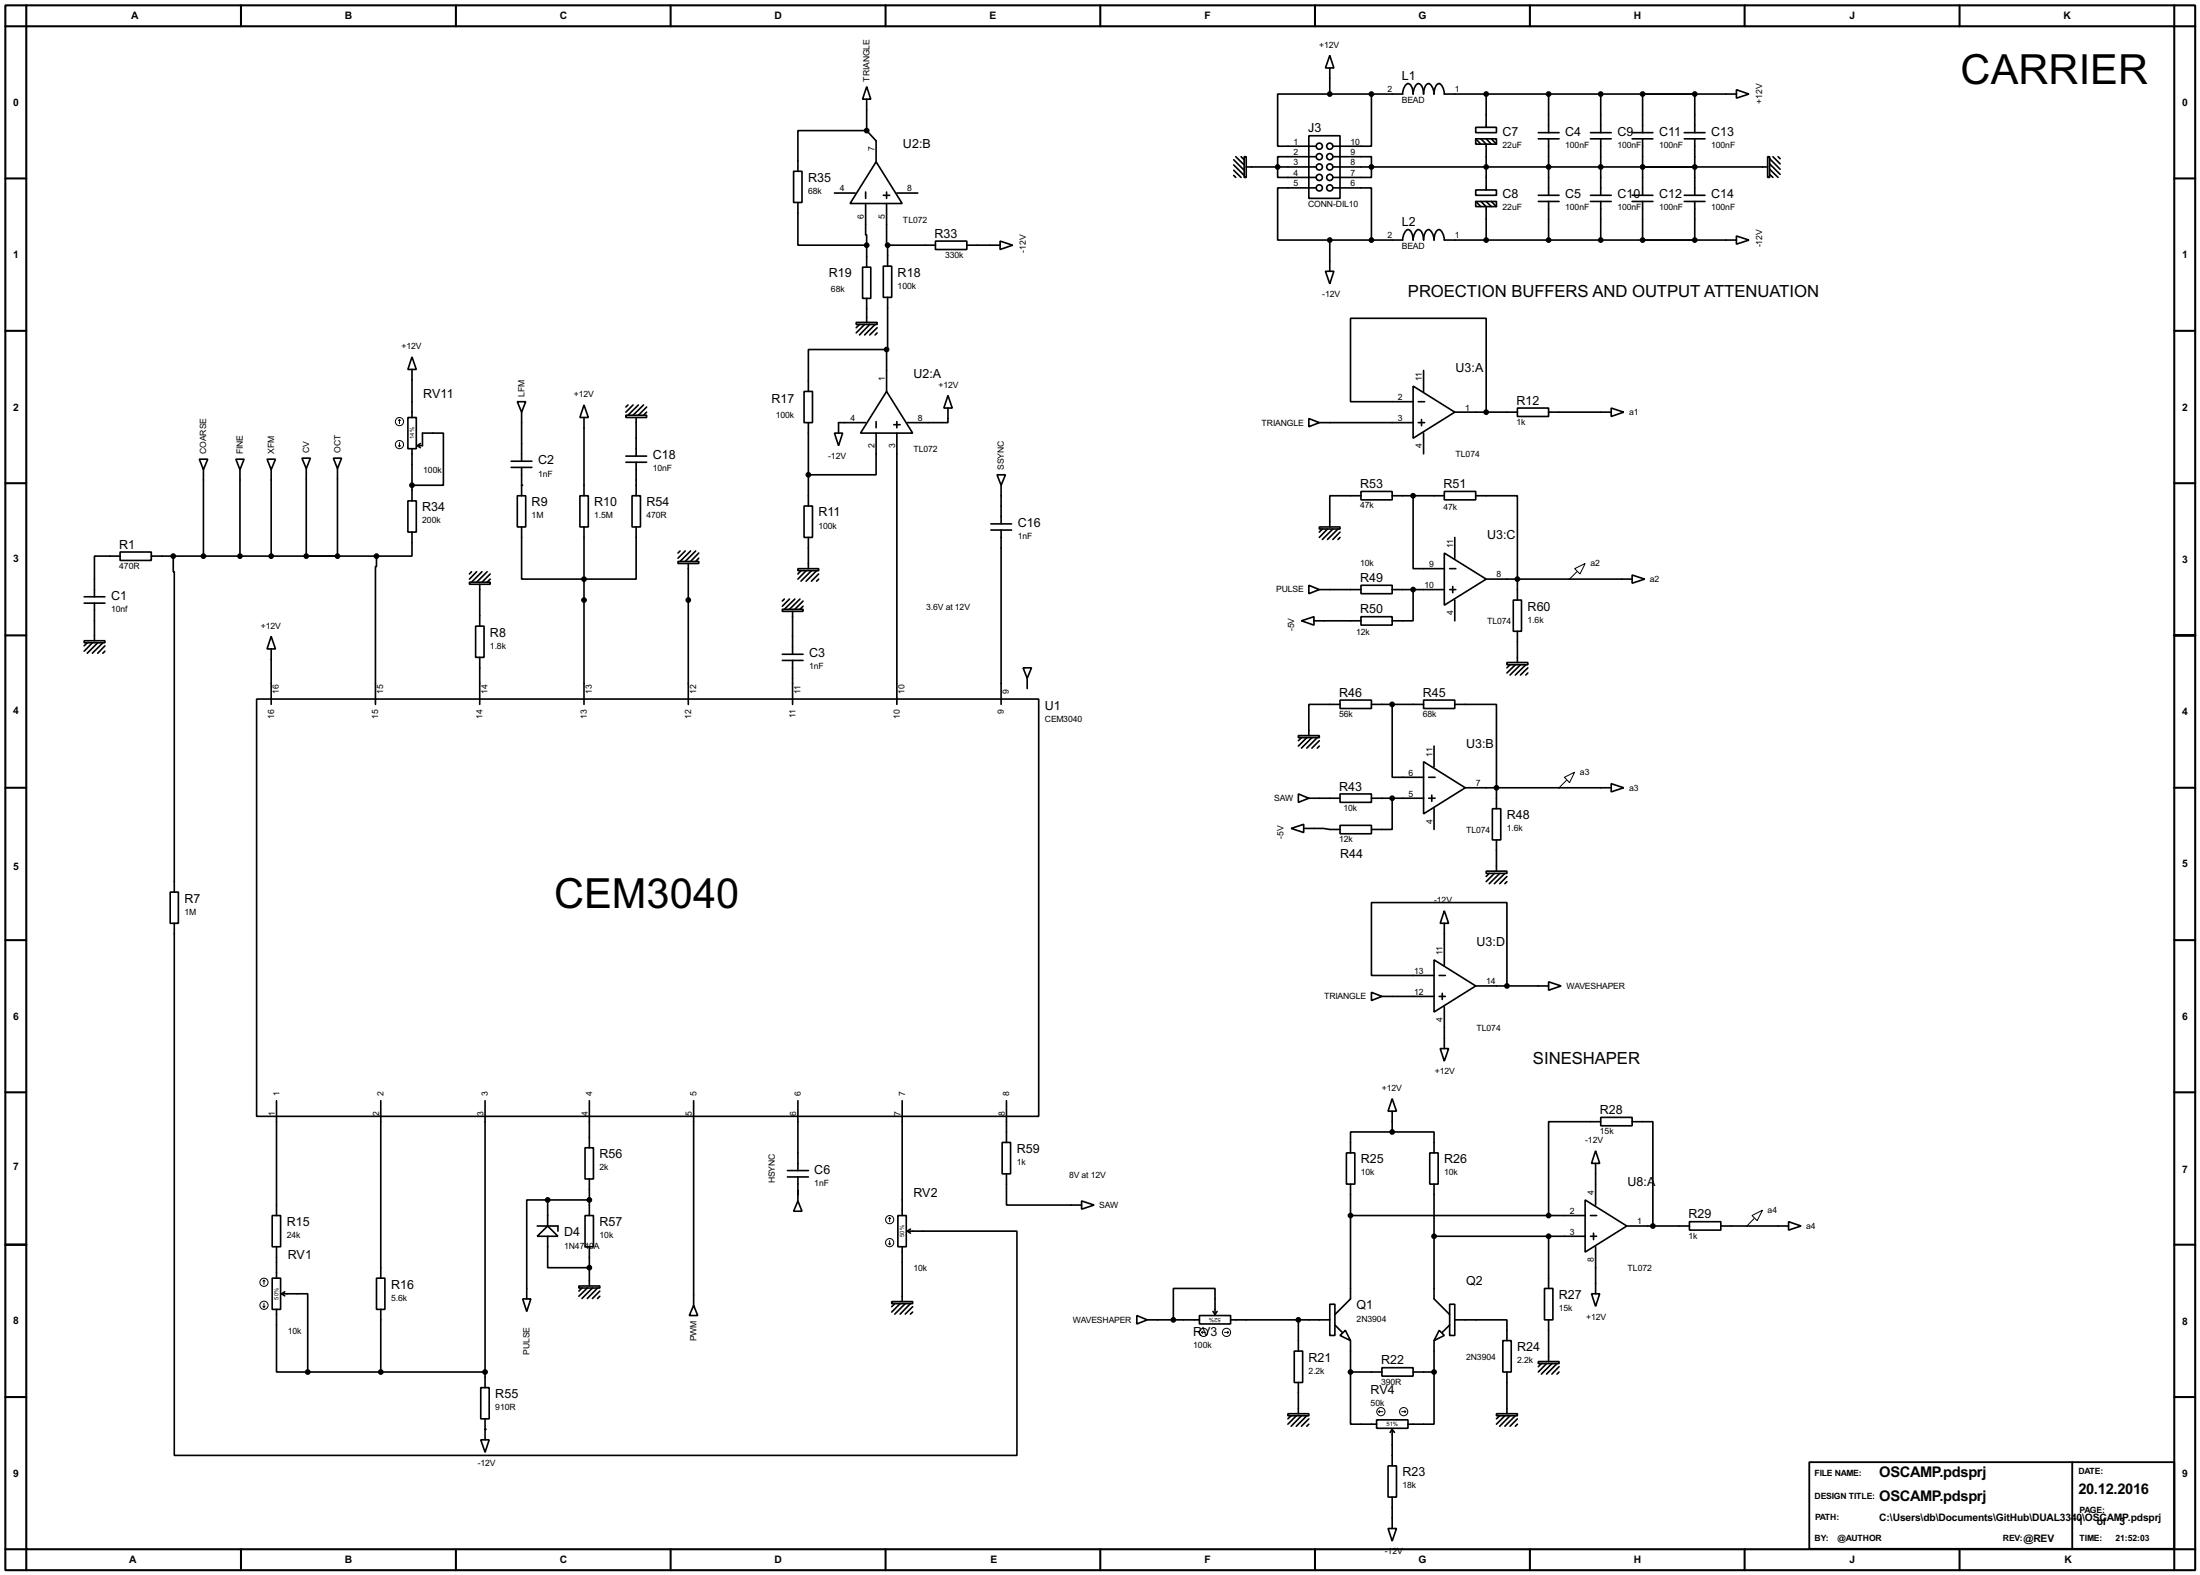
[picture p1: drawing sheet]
<svg xmlns="http://www.w3.org/2000/svg" width="536mm" height="383mm" viewBox="0 0 536 383" stroke-linecap="round" stroke-linejoin="round" font-family="sans-serif">
<g fill="none" stroke="#000" stroke-width=".5">
<path d="M1.3 1.3h533.4v381h-533.4zM6.4 6.4h523.2v370.8h-523.2zM6.4 1.3v5.1h-5.1M58.7 1.3v5.1M111.1 1.3v5.1M163.4 1.3v5.1M215.7 1.3v5.1M268 1.3v5.1M320.3 1.3v5.1M372.7 1.3v5.1M425 1.3v5.1M477.3 1.3v5.1"/>
<path d="M529.6 1.3v5.1h5.1M1.3 43.5h5.1M529.6 43.5h5.1M1.3 80.6h5.1M529.6 80.6h5.1M1.3 117.7h5.1M529.6 117.7h5.1M1.3 154.7h5.1M529.6 154.7h5.1M1.3 191.8h5.1M529.6 191.8h5.1M1.3 228.9h5.1"/>
<path d="M529.6 228.9h5.1M1.3 266h5.1M529.6 266h5.1M1.3 303.1h5.1M529.6 303.1h5.1M1.3 340.2h5.1M529.6 340.2h5.1M1.3 377.2h5.1v5.1M58.7 377.2v5.1M111.1 377.2v5.1M163.4 377.2v5.1M215.7 377.2v5.1"/>
<path d="M268 377.2v5.1M320.3 377.2v5.1M372.7 377.2v5.1M425 377.2v5.1M477.3 377.2v5.1M534.7 377.2h-5.1v5.1"/>
</g>
<path d="M440.7 356h88.9v21.1h-88.9zM504.8 356v21.1" fill="none" stroke="#000" stroke-width=".45"/>
<g fill="none" stroke="#000" stroke-width=".4">
<path d="M323.9 13.5l1 3.1h-2zM323.9 16.6v6.3M211.1 21.1l1 3.1h-2zM211.1 31.8h-16.7v9.9M211.1 31.8l2.3 2.5v5.1M211.1 24.2v7.6M213.4 39.4l6.4 10.2h-12.7zM300.5 38.9l2.6 2.6M301 38.2l2.1 2M302.3 38.2l.8 .7M303.1 38.2h.5v5h-.5zM318.8 33.1h7.6v15.2h-7.6z"/>
<path d="M320.6 38.2h-9.4v5h9.4M323.9 22.9h-12.7v12.7h9.4M323.9 22.9h17.8a2.61 2.61 0 0 1 1.3-2.5 2.31 2.31 0 0 1 1.2 2.5l.2-1.2a1.3 1.3 0 0 1 1.4-1.3 2.73 2.73 0 0 1 1 2.5v-.6a2.03 2.03 0 0 1 1.2-1.9 2.7 2.7 0 0 1 1.3 2.5v-.6a2.03 2.03 0 0 1 1.3-1.9 2.68 2.68 0 0 1 1.2 2.5h71.2M324.7 38.2h9.4v5h-9.4M334.1 22.9v12.7h-9.4M359.5 31h5v1.3h-5zM359.5 33.8h5v1.3h-5zM359.5 33.8l1.2 1.3M360.7 33.8l1.3 1.3v11.2M362 22.9v8.1M362 33.8l1.3 1.3M363.3 33.8l1.2 1.3"/>
<path d="M374.7 33.8h5.1M374.7 32.3h5.1M377.2 22.9v9.4M377.2 33.8v13.8M387.4 33.8h5.1M387.4 32.3h5.1M389.9 22.9v9.4M389.9 33.8v13.8M397.6 33.8h5M397.6 32.3h5M400.1 22.9v9.4M400.1 33.8v13.8"/>
<path d="M410.3 33.8h5M410.3 32.3h5M412.8 22.9v9.4M412.8 33.8v13.8M423 21.9l3 1-3 1zM430.6 38.2h.5v5h-.5zM431.1 39.9l2.5 2.6M431.1 38.7l2.5 2.5M431.9 38.2l1.7 1.7M433.1 38.2l.5 .5M193.3 41.7h2.1v7.6h-2.1zM194.4 49.3v10.4h16.7"/>
<path d="M203.3 47h5M210.9 49.6v7.6h.2v2.5M210.9 46.8v1.5M211.1 59.7v5.4M215.2 47.6h1.5M216 49.6v10.1h.2M216 46.8v1.5M216.2 59.7v5.1M216.2 59.7h11.7M218.5 47h5.1M227.9 58.7h7.6v2.1h-7.6zM235.5 59.7h8.1"/>
<path d="M243.6 58.7l3.1 1-3.1 1.1zM300.5 40.2l2.6 2.5M300.5 41.5l1.8 1.7M300.5 42.7l.5 .5M303.6 40.7h17M320.6 45.8h-9.4v12.7h12.7M323.9 58.5h17.8l.2-1.3a1.33 1.33 0 0 1 1.4-1.2 2.87 2.87 0 0 1 .9 2.5l.2-1.3a1.82 1.82 0 0 1 1.1-1.3 2.31 2.31 0 0 1 1.3 2.6v-.7a2.08 2.08 0 0 1 1.2-1.9 2.76 2.76 0 0 1 1.3 2.6v-.7a2.08 2.08 0 0 1 1.3-1.9 2.75 2.75 0 0 1 1.2 2.6h71.2M323.9 58.5v7.6M324.7 45.8h9.4v12.7M324.7 40.7h105.9M359.5 46.3h5v1.3h-5zM359.5 49.1h5v1.2h-5z"/>
<path d="M359.5 49.1l1.2 1.2M360.7 49.1l1.3 1.2v8.2M362 49.1l1.3 1.2M363.3 49.1l1.2 1.2M374.7 49.1h5.1M374.7 47.6h5.1M377.2 49.1v9.4M387.4 49.1h5.1M387.4 47.6h5.1M389.9 49.1v9.4M397.6 49.1h5M397.6 47.6h5"/>
<path d="M400.1 49.1v9.4M410.3 49.1h5M410.3 47.6h5M412.8 49.1v9.4M423 57.5l3 1-3 1zM431.1 42.5l.8 .7M431.1 41.2l2 2M208.6 78.5h5.1v.5h-5.1zM209.4 79l-.8 .8M210.1 65.1h2v7.6h-2zM210.6 79l-2 2.1M211.1 72.7v5.8"/>
<path d="M211.9 79l-2.5 2.6M213.2 79l-2.6 2.6M213.7 79.8l-1.8 1.8M215.2 64.8h2v7.6h-2zM216.2 72.4v12.7h-.2M322.9 66.1h2l-1 3zM100.4 86.9l1 3.1h-2zM100.4 90v11.7M126 97.8h2.1l-1 2.6zM142.3 98.6l1 3.1h-2zM153 98.6l-.5 .5M154.2 98.6l-1.7 1.8"/>
<path d="M155.5 98.6l-2.5 2.5M156.8 98.6l-2.6 2.5M157.5 99.1l-2 2M195.9 95.3h2v7.6h-2zM213.7 81.1l-.5 .5M216 95.3l6.3 10.2h-12.7zM216 85.1h-19.1v10.2M216 85.1v10.2M230.9 96.3l1.1 3.1h-2.1zM230.9 99.4v3.5h-9.9M344.2 94l10.2 6.4-10.2 6.3zM344.2 97.8h-15.2v-20.3h33v22.9"/>
<path d="M345.5 97.8h1.5M346.8 90.2v5.1M369.6 99.4h7.6v2h-7.6zM392.5 99.4l3 1-3 1zM48.6 111.8h2l-1 2.6zM49.6 114.4v21M57.5 111.8h2l-1 2.6zM58.5 114.4v21M65.1 111.8h2l-1 2.6zM66.1 114.4v21M73.6 111.6h2l-1 2.5zM74.6 114.1v21.3"/>
<path d="M81.2 111.6h2l-1 2.5zM82.2 114.1v21.3M99.4 101.7h2v7.6h-2zM100.4 109.3v12.7M101.7 108.5h1.2v-3h5.1v12.7h-7.6M101.7 108.5l.7 .5M102.4 108l-.7 .5M124.5 113.8h5.1M124.5 112.3h5.1M127.1 100.4v11.9M127.1 113.8v6.9M142.3 101.7v19"/>
<path d="M152.5 101.1h5v.6h-5zM152.5 111.1h5M152.5 112.6h5M155 101.7v9.4M155 112.6v8.1M157.5 100.4l-.7 .7M196.9 102.9v20.3M203.3 105.5h2l-1 3zM210.9 102.9h-6.6v2.6M213.4 105.5v10.1h-16.5M213.4 102.7v1.5M217.7 103.4h1.6"/>
<path d="M218.5 102.7v1.5M218.5 105.5v66M242.9 115.6h2l-1 2.6zM243.9 118.2v9.4M318.8 101.9l2.6 1-2.6 1zM321.4 102.9h22.8M331.5 119.7h7.6v2h-7.6zM345.5 102.9h1.5M346.3 102.2v1.5M346.8 105.5v5M351.8 119.7h7.7v2h-7.7zM354.4 100.4h15.2"/>
<path d="M377.2 100.4h15.3M29.3 134.4h7.6v2.1h-7.6zM29.3 135.4h-6.3v9.9M36.9 135.4h54.8M42.2 135.4v3.8h.3v78M91.7 135.4v2.6h-.2v33.5M99.4 122h2v7.6h-2zM100.4 129.6v5.8h-8.7M114.9 139.2l-.5 .6M116.1 139.2l-1.7 1.8M117.4 139.2l-2.5 2.6M118.7 139.2l-2.6 2.6"/>
<path d="M119.4 139.8l-2 2M126 120.7h2.1v7.6h-2.1zM127.1 128.3v12.7h27.9v-12.7M141.3 120.7h2v7.6h-2zM142.3 128.3v43.2M154 120.7h2v7.6h-2zM165.2 136.7h5v.5h-5zM165.7 134.2l-.5 .5M166.9 134.2l-1.7 1.7M167.7 137.2v34.3M168.2 134.2l-2.5 2.5M169.5 134.2l-2.6 2.5"/>
<path d="M170.2 135.9l-.7 .8M170.2 134.7l-2 2M194.4 138.5h5v.5h-5zM195.1 139l-.7 .8M195.9 123.2h2v7.7h-2zM196.4 139l-2 2M196.9 130.9v7.6M197.7 139l-2.6 2.5M198.9 139l-2.5 2.5M199.4 139.8l-1.7 1.7M241.4 129.1h5M241.4 127.6h5"/>
<path d="M243.9 129.1v42.4M321.4 128.3h5v.5h-5zM322.1 128.8l-.7 .8M323.4 128.8l-2 2.1M324.7 128.8l-2.6 2.6M325.9 128.8l-2.5 2.6M326.4 129.6l-1.7 1.8M326.4 130.9l-.5 .5M331.5 120.7h-7.6v7.6M339.1 120.7h12.7M344.2 120.7v17.8h7.6M351.8 134.7l10.2 6.3-10.2 6.4z"/>
<path d="M353.1 138.5h1.5M354.4 130.9v5M359.5 120.7h10.1v25.4M20.5 156h5.1v.5h-5.1zM20.5 145.3h5.1M20.5 146.9h5.1M21.3 156.5l-.8 .8M22.5 156.5l-2 2.1M23 146.9v9.1M23.8 156.5l-2.5 2.6M25.1 156.5l-2.6 2.6M25.6 157.3l-1.8 1.8"/>
<path d="M25.6 158.6l-.5 .5M66.1 155l1 3h-2zM66.1 158v13.5M114.4 141.8h5v.5h-5zM115.9 152.5h2v7.6h-2zM116.9 142.3v10.2M119.4 141l-.7 .8M190.6 148.4h5v.5h-5zM190.6 159.3h5M191.1 145.9l-.5 .5M192.3 145.9l-1.7 1.7M193.1 148.9v10.4"/>
<path d="M193.6 145.9l-2.5 2.5M194.9 145.9l-2.6 2.5M195.6 147.6l-.7 .8M195.6 146.4l-2 2M199.4 141l-.5 .5M317 151.2l3.1-1v2zM318.8 142.5l2.6 1.1-2.6 1zM320.1 151.2h11.4M321.4 143.6h10.1M331.5 142.5h7.6v2.1h-7.6zM331.5 150.2h7.6v2h-7.6zM339.1 143.6h12.7"/>
<path d="M344.2 143.6v7.6h-5.1M353.1 143.6h1.5M353.9 142.8v1.5M354.4 146.1v5.1M362 141h35.6M368.6 146.1h2v7.6h-2zM369.6 153.7v7.6M397.6 140l3 1-3 1zM62.5 170.2h190.5v101.6h-190.5zM116.9 160.1v11.4M190.6 160.8h5M193.1 160.8v10.7"/>
<path d="M249.2 162.6h2.1l-1.1 2.6zM250.2 165.2v2.5M316.3 179.1h5.1v.5h-5.1zM317 179.6l-.7 .8M318.3 179.6l-2 2.1M319.6 179.6l-2.6 2.6M320.9 179.6l-2.6 2.6M326.4 170.5h7.7v2h-7.7zM326.4 171.5h-7.6v7.6M334.1 171.5h12.7M339.1 171.5v17.8h7.7M346.8 170.5h7.6v2h-7.6z"/>
<path d="M354.4 171.5h10.1v25.4M367.1 161.3h5.1v.6h-5.1zM367.8 161.9l-.7 .7M369.1 161.9l-2 2M370.4 161.9l-2.6 2.5M371.7 161.9l-2.6 2.5M372.2 162.6l-1.8 1.8M372.2 163.9l-.5 .5M316.3 193.3l2.5 1.1-2.5 1zM318.8 194.4h7.6M321.4 180.4l-1.8 1.8M321.4 181.7l-.5 .5"/>
<path d="M326.4 193.3h7.7v2.1h-7.7zM334.1 194.4h12.7M339.1 194.4v7.6h-5M346.8 185.5l10.1 6.3-10.1 6.4zM348 194.4h1.6M348 189.3h1.6M348.8 193.6v1.5M349.3 181.7v5M349.3 196.9v5.1M356.9 191.8h35.6M363.5 196.9h2.1v7.6h-2.1zM392.5 190.8l3 1-3 1z"/>
<path d="M41.5 217.2h2v7.6h-2zM314.5 201.7l3.1-1v2zM317.6 201.7h4.8l1.5 .3h2.5M326.4 201h7.7v2h-7.7zM362 212.1h5.1v.6h-5.1zM362.8 212.7l-.8 .7M364 212.7l-2 2M364.5 204.5v7.6M365.3 212.7l-2.5 2.5M366.6 212.7l-2.6 2.5M367.1 213.4l-1.8 1.8M367.1 214.7l-.5 .5"/>
<path d="M42.5 224.8v129.6h205.2v-54.6h-26.7M349.3 233.7l10.2 6.4-10.2 6.3zM349.3 237.5h-15.2v-17.7h33v20.3M350.6 237.5h1.5M351.8 221.8l1.1 3h-2.1zM351.8 224.8v10.2M377.2 239.1l3.1 1-3.1 1zM334.1 241.6l2.5 1-2.5 1zM336.6 242.6h12.7M350.6 242.6h1.5M350.8 255.3h2.1l-1.1 3.1zM351.3 241.9v1.5"/>
<path d="M351.8 245.2v10.1M359.5 240.1h17.7M67.4 268v28M92.8 268v43.2M118.2 268v69.9M142.5 279.5h2.1v7.6h-2.1zM143.6 268v11.5M169 268v49.8M194.4 268v17M219.8 268v28M244.1 278.2h2.1v7.6h-2.1zM245.2 268v10.2"/>
<path d="M339.1 267.5l1.1 3.1h-2.1zM339.1 275.6h-10.1v5.1M339.1 275.6h10.2v5.1M339.1 270.6v5M389.9 272.1h7.7v2h-7.7zM389.9 273.1h-12.7v22.9M397.6 273.1h5v25.4M66.3 296h2.1v7.6h-2.1zM130.9 298.5h5v1.3M133.4 292.2h-5.1v24.1M133.4 292.2v6.3M133.4 292.2h10.2"/>
<path d="M142.5 296h2.1v7.6h-2.1zM143.6 287.1v8.9M191.8 286.6h5.1M191.8 285h5.1M194.4 292.4l1 2.5h-2.1zM194.4 286.6v5.8M218.7 296h2.1v7.6h-2.1zM221 299.8l.8 .5M221.8 299.3l-.8 .5M245.2 285.8v7.6h18.3M263.5 292.4l3 1-3 1zM328 280.7h2v7.6h-2z"/>
<path d="M329 288.3v28l-3.8 3.8M329 296h57.1M348.3 280.7h2v7.6h-2zM349.3 288.3v28l3.8 3.8M386.1 292.2l10.2 6.3-10.2 6.4zM387.4 296h1.5M388.7 280.2l1 3.1h-2zM388.7 283.3v10.1M396.3 298.5h15.2M411.5 297.5h7.7v2h-7.7zM419.2 298.5h16.5M435.7 297.5l3 1-3 1z"/>
<path d="M66.3 311.2h2.1v7.6h-2.1zM67.4 318.8v15.3h7.6M67.4 303.6v7.6M68.6 315h6.4v19.1M68.6 315l.8 .5M69.4 314.5l-.8 .5M91.7 311.2h2.1v7.6h-2.1zM92.8 318.8v15.3M127.3 316.3h2l-1 3zM130.9 301l2.5-2.5 2.5 2.5zM133.4 301v7.7h10.2M141 313.1h5.1v.5h-5.1z"/>
<path d="M141.8 313.6l-.8 .8M143.1 313.6l-2.1 2M143.6 303.6v9.5M144.3 313.6l-2.5 2.6M145.6 313.6l-2.5 2.6M146.1 314.4l-1.8 1.8M146.1 315.6l-.5 .6M169 317.8l1 2.5h-2.1zM217.2 316.9h5.1v.5h-5.1zM218 317.4l-.8 .8M219.3 317.4l-2.1 2.1M219.8 303.6v13.3"/>
<path d="M220.5 317.4l-2.5 2.6M221.8 317.4l-2.5 2.6M222.3 318.2l-1.8 1.8M222.3 319.5l-.5 .5M295.5 319.3l.5 .8M296.5 319.3l-.5 .8M323.9 317.6h1.3v7.6h-1.3zM349.3 301h36.8M353.1 317.6h1.3v7.6h-1.3zM376.2 313.7h2.1v7.7h-2.1zM377.2 301v12.7M387.4 301h1.5"/>
<path d="M387.7 315h2l-1 3.1zM388.2 300.3v1.5M388.7 303.6v11.4M75 334.1h43.2M117.1 337.9h2.1v7.6h-2.1zM276.9 320.3l2.6 1.1-2.6 1zM279.5 321.4h12.7M292.2 320.3h7.6v2.1h-7.6zM296 320.1v-6.4h-10.2v7.7M299.8 321.4h24.1M315.3 329h2v7.6h-2zM316.3 321.4v7.6"/>
<path d="M316.3 336.6v7.6M325.2 322.6l1.8 1.8M326.4 325.2l1.3-1.3 1.3 2.5zM329 334.1v12.7h6.3M329 326.4v7.7M329 334.1h7.6M336.6 333h7.6v2.1h-7.6zM344.2 334.1h5.1M349.3 334.1v12.7h-6.3M349.3 326.4v7.7M350.6 323.9l1.2 1.3-2.5 1.2zM353.1 322.6l-1.8 1.8"/>
<path d="M354.4 321.4h12.7v5M366.1 326.4h2v7.7h-2zM367.1 334.1v10.1M374.7 331.5h5.1v.5h-5.1zM375.5 332l-.8 .8M376.7 332l-2 2.1M377.2 321.4v10.1M378 332l-2.5 2.6M379.3 332l-2.6 2.6M379.8 334.1l-.5 .5M379.8 332.8l-1.8 1.8M117.1 350.6h2.1l-1 3z"/>
<path d="M118.2 345.5v5.1M313.7 344.2h5.1v.5h-5.1zM314.5 344.7l-.8 .8M315.8 344.7l-2.1 2.1M317 344.7l-2.5 2.6M318.3 344.7l-2.5 2.6M318.8 345.5l-1.8 1.8M318.8 346.8l-.5 .5M335.3 345.7h7.7v2.1h-7.7zM338.1 356.9h2.1v7.6h-2.1zM339.1 348v8.9M339.1 348l.6 .8"/>
<path d="M339.1 348l-.5 .8M364.5 344.2h5.1v.5h-5.1zM365.3 344.7l-.8 .8M366.6 344.7l-2.1 2.1M367.8 344.7l-2.5 2.6M369.1 344.7l-2.5 2.6M369.6 345.5l-1.8 1.8M369.6 346.8l-.5 .5M338.1 372.2h2.1l-1.1 3zM339.1 364.5v7.7"/>
<circle cx="321.3" cy="38.2" r=".75"/>
<circle cx="321.3" cy="35.6" r=".75"/>
<circle cx="323.9" cy="38.2" r=".75"/>
<circle cx="323.9" cy="35.6" r=".75"/>
<circle cx="321.3" cy="43.2" r=".75"/>
<circle cx="321.3" cy="45.8" r=".75"/>
<circle cx="321.3" cy="40.7" r=".75"/>
<circle cx="323.9" cy="45.8" r=".75"/>
<circle cx="323.9" cy="43.2" r=".75"/>
<circle cx="323.9" cy="40.7" r=".75"/>
</g>
<g fill="#000">
<circle cx="127.1" cy="118.2" r=".2"/>
<circle cx="118.2" cy="348" r=".2"/>
</g>
<g fill="#000" stroke="#000" stroke-width=".4">
<circle cx="211.1" cy="31.8" r=".5"/>
<circle cx="323.9" cy="22.9" r=".5"/>
<circle cx="334" cy="22.9" r=".5"/>
<circle cx="362" cy="22.9" r=".5"/>
<circle cx="377.2" cy="22.9" r=".5"/>
<circle cx="389.9" cy="22.9" r=".5"/>
<circle cx="400.1" cy="22.9" r=".5"/>
<circle cx="412.8" cy="22.9" r=".5"/>
<circle cx="211.1" cy="59.7" r=".5"/>
<circle cx="216.2" cy="59.7" r=".5"/>
<circle cx="311.2" cy="40.7" r=".5"/>
<circle cx="323.9" cy="58.5" r=".5"/>
<circle cx="334" cy="58.5" r=".5"/>
<circle cx="334" cy="40.7" r=".5"/>
<circle cx="362" cy="40.7" r=".5"/>
<circle cx="362" cy="58.5" r=".5"/>
<circle cx="377.2" cy="58.5" r=".5"/>
<circle cx="377.2" cy="40.7" r=".5"/>
<circle cx="389.9" cy="40.7" r=".5"/>
<circle cx="389.9" cy="58.5" r=".5"/>
<circle cx="400.1" cy="40.7" r=".5"/>
<circle cx="400.1" cy="58.5" r=".5"/>
<circle cx="412.8" cy="58.5" r=".5"/>
<circle cx="412.8" cy="40.7" r=".5"/>
<circle cx="215.9" cy="85.1" r=".5"/>
<circle cx="100.3" cy="118.2" r=".5"/>
<circle cx="196.9" cy="115.6" r=".5"/>
<circle cx="362" cy="100.4" r=".5"/>
<circle cx="42.2" cy="135.4" r=".5"/>
<circle cx="49.5" cy="135.4" r=".5"/>
<circle cx="58.4" cy="135.4" r=".5"/>
<circle cx="66" cy="135.4" r=".5"/>
<circle cx="74.6" cy="135.4" r=".5"/>
<circle cx="82.2" cy="135.4" r=".5"/>
<circle cx="91.7" cy="135.4" r=".5"/>
<circle cx="344.2" cy="120.7" r=".5"/>
<circle cx="142.2" cy="141" r=".5"/>
<circle cx="142.2" cy="146.1" r=".5"/>
<circle cx="167.6" cy="146.1" r=".5"/>
<circle cx="344.2" cy="143.6" r=".5"/>
<circle cx="369.6" cy="141" r=".5"/>
<circle cx="339.1" cy="171.5" r=".5"/>
<circle cx="339.1" cy="194.4" r=".5"/>
<circle cx="364.5" cy="191.8" r=".5"/>
<circle cx="367" cy="240.1" r=".5"/>
<circle cx="339.1" cy="275.6" r=".5"/>
<circle cx="133.4" cy="292.2" r=".5"/>
<circle cx="143.5" cy="292.2" r=".5"/>
<circle cx="328.9" cy="296" r=".5"/>
<circle cx="377.2" cy="296" r=".5"/>
<circle cx="402.6" cy="298.5" r=".5"/>
<circle cx="143.5" cy="308.7" r=".5"/>
<circle cx="349.3" cy="301" r=".5"/>
<circle cx="377.2" cy="301" r=".5"/>
<circle cx="74.9" cy="334.1" r=".5"/>
<circle cx="92.7" cy="334.1" r=".5"/>
<circle cx="118.1" cy="334.1" r=".5"/>
<circle cx="285.8" cy="321.4" r=".5"/>
<circle cx="316.2" cy="321.4" r=".5"/>
<circle cx="328.9" cy="334.1" r=".5"/>
<circle cx="349.3" cy="334.1" r=".5"/>
</g>
<g fill="none" stroke="#000" stroke-width=".24">
<path d="M97.1 108.5l.2 .3M97.3 102.2l-.2 .2M97.3 102.2l.3 .2M97.3 102.2v1M97.3 107.8v1M97.6 108.5l-.3 .3M383.6 138.5l2.5-1.3-1.2 2.6zM384.1 139.2l-1.8 1.8M381.1 189.3l2.5-1.3-1.3 2.6zM381.6 190l-1.8 1.8M216.7 296.5l-.2 .2M216.7 296.5l.3 .2"/>
<path d="M216.7 296.5v1M426.8 296l2.5-1.3-1.3 2.5zM427.3 296.7l-1.8 1.8M64.1 318.1l.2 .2M64.3 311.7l-.2 .3M64.3 311.7l.3 .3M64.3 311.7v1M64.3 317.3v1M64.6 318.1l-.3 .2M216.5 302.8l.2 .3M216.7 302.1v1M217 302.8l-.3 .3"/>
<path d="M292.7 324.4l.2 .3M292.7 324.4h1M292.9 324.2l-.2 .2M298.3 324.4h1M299 324.2l.3 .2M299.3 324.4l-.3 .3M335.8 343.7l.3 .3M335.8 343.7h1.1M336.1 343.5l-.3 .2M341.4 343.7h1M342.2 343.5l.2 .2M342.4 343.7l-.2 .3"/>
<circle cx="97.3" cy="108.3" r="1"/>
<circle cx="97.3" cy="102.7" r="1"/>
<circle cx="216.7" cy="297" r="1"/>
<circle cx="64.3" cy="312.2" r="1"/>
<circle cx="64.3" cy="317.8" r="1"/>
<circle cx="216.7" cy="302.6" r="1"/>
<circle cx="293.1" cy="324.4" r="1"/>
<circle cx="298.7" cy="324.4" r="1"/>
<circle cx="336.3" cy="343.7" r="1"/>
<circle cx="341.9" cy="343.7" r="1"/>
</g>
<g font-size="11.3">
<text x="477.6" y="20.5">CARRIER</text>
<text x="135" y="221.2">CEM3040</text>
</g>
<g font-size="4.6">
<text x="343" y="72.3">PROECTION BUFFERS AND OUTPUT ATTENUATION</text>
<text x="373.4" y="259">SINESHAPER</text>
</g>
<g font-size="4">
<text x="457.8" y="359.6">OSCAMP.pdsprj</text>
<text x="457.8" y="365.4">OSCAMP.pdsprj</text>
<text x="506.3" y="363.7">20.12.2016</text>
</g>
<g font-size="3.4">
<text x="341.5" y="19.6">L1</text>
<text x="318.6" y="32.3">J3</text>
<text x="366" y="33.1">C7</text>
<text x="381.3" y="33.1">C4</text>
<text x="394" y="33.1">C9</text>
<text x="404.1" y="33.1">C11</text>
<text x="416.8" y="33.1">C13</text>
<text x="220" y="36">U2:B</text>
<text x="196.8" y="44.3">R35</text>
<text x="366" y="48.3">C8</text>
<text x="381.3" y="48.3">C5</text>
<text x="394" y="48.3">C10</text>
<text x="404.1" y="48.3">C12</text>
<text x="416.8" y="48.3">C14</text>
<text x="227.7" y="57.9">R33</text>
<text x="341.5" y="55.1">L2</text>
<text x="201.9" y="67.4">R19</text>
<text x="218.7" y="67.4">R18</text>
<text x="222.5" y="92">U2:A</text>
<text x="354.6" y="90.7">U3:A</text>
<text x="103.1" y="97">RV11</text>
<text x="188" y="98.1">R17</text>
<text x="369.4" y="98.6">R12</text>
<text x="131.1" y="113">C2</text>
<text x="159" y="111.8">C18</text>
<text x="331.3" y="118.9">R53</text>
<text x="351.6" y="118.9">R51</text>
<text x="102.9" y="124.5">R34</text>
<text x="129.5" y="123.3">R9</text>
<text x="144.8" y="123.3">R10</text>
<text x="157.5" y="123.3">R54</text>
<text x="199.4" y="125.7">R11</text>
<text x="247.9" y="128.3">C16</text>
<text x="362.2" y="131.3">U3:C</text>
<text x="29.1" y="133.6">R1</text>
<text x="331.3" y="141.7">R49</text>
<text x="27.1" y="146.1">C1</text>
<text x="331.3" y="149.4">R50</text>
<text x="372.1" y="148.7">R60</text>
<text x="119.4" y="155">R8</text>
<text x="197.1" y="160.1">C3</text>
<text x="254.5" y="172.8">U1</text>
<text x="326.2" y="169.7">R46</text>
<text x="346.6" y="169.7">R45</text>
<text x="357.1" y="182.1">U3:B</text>
<text x="326.2" y="192.5">R43</text>
<text x="367" y="199.5">R48</text>
<text x="326.5" y="208.8">R44</text>
<text x="45" y="219.8">R7</text>
<text x="359.7" y="230.4">U3:D</text>
<text x="389.7" y="271.3">R28</text>
<text x="247.7" y="280.7">R59</text>
<text x="146.1" y="282">R56</text>
<text x="198.4" y="285.8">C6</text>
<text x="331.5" y="283.3">R25</text>
<text x="351.8" y="283.3">R26</text>
<text x="222.5" y="291.4">RV2</text>
<text x="396.5" y="288.8">U8:A</text>
<text x="69.9" y="298.5">R15</text>
<text x="146.1" y="298.5">R57</text>
<text x="411.3" y="296.7">R29</text>
<text x="137.4" y="301.1">D4</text>
<text x="70.1" y="306.6">RV1</text>
<text x="95.2" y="313.8">R16</text>
<text x="357.1" y="312.9">Q2</text>
<text x="379.7" y="316.3">R27</text>
<text x="330.5" y="318.8">Q1</text>
<text x="290.7" y="325.3">RV3</text>
<text x="369.6" y="329">R24</text>
<text x="318.8" y="331.5">R21</text>
<text x="336.4" y="332.2">R22</text>
<text x="120.7" y="340.4">R55</text>
<text x="333.9" y="339.4">RV4</text>
<text x="341.6" y="359.5">R23</text>
</g>
<g font-size="2.8">
<text x="32" y="4.7">A</text>
<text x="84" y="4.7">B</text>
<text x="136.4" y="4.7">C</text>
<text x="188.7" y="4.7">D</text>
<text x="241.1" y="4.7">E</text>
<text x="293.4" y="4.7">F</text>
<text x="345.6" y="4.7">G</text>
<text x="397.9" y="4.7">H</text>
<text x="450.5" y="4.7">J</text>
<text x="502.6" y="4.7">K</text>
<text x="3.2" y="25.8">0</text>
<text x="531.5" y="25.8">0</text>
<text x="3.2" y="62.8">1</text>
<text x="531.5" y="62.8">1</text>
<text x="3.2" y="100">2</text>
<text x="531.5" y="100">2</text>
<text x="3.2" y="136.8">3</text>
<text x="531.5" y="137">3</text>
<text x="3.2" y="173.9">4</text>
<text x="531.5" y="174.1">4</text>
<text x="3.2" y="211.7">5</text>
<text x="531.5" y="211.2">5</text>
<text x="3.2" y="248.3">6</text>
<text x="531.5" y="248.3">6</text>
<text x="3.2" y="284.9">7</text>
<text x="531.5" y="285.6">7</text>
<text x="3.2" y="322.5">8</text>
<text x="531.5" y="322.7">8</text>
<text x="3.2" y="359.6">9</text>
<text x="531.5" y="359.6">9</text>
<text x="457.8" y="370.3">C:\Users\db\Documents\GitHub\DUAL3340\OSCAMP.pdsprj</text>
<text x="506.1" y="371.4">1</text>
<text x="510.7" y="371.4">of</text>
<text x="516.3" y="371.4">3</text>
<text x="492.9" y="375.4">@REV</text>
<text x="31.5" y="380.6">A</text>
<text x="84" y="380.6">B</text>
<text x="136.4" y="380.6">C</text>
<text x="188.7" y="380.6">D</text>
<text x="241.3" y="380.6">E</text>
<text x="293.4" y="380.6">F</text>
<text x="345.6" y="380.6">G</text>
<text x="397.9" y="380.6">H</text>
<text x="450.5" y="380.6">J</text>
<text x="502.9" y="380.6">K</text>
</g>
<g font-size="2.4">
<text x="321.4" y="11.7">+12V</text>
<text x="211.8" y="19.8" transform="rotate(-90 211.8 19.8)">TRIANGLE</text>
<text x="338" y="22.5">2</text>
<text x="354.4" y="22.5">1</text>
<text x="341.5" y="25">BEAD</text>
<text x="429.3" y="25.2" transform="rotate(-90 429.3 25.2)">+12V</text>
<text x="315.1" y="35.2">1</text>
<text x="329" y="35.2">10</text>
<text x="366" y="36">22uF</text>
<text x="381.3" y="36">100nF</text>
<text x="394" y="36">100nF</text>
<text x="404.1" y="36">100nF</text>
<text x="416.8" y="36">100nF</text>
<text x="213" y="36.9" transform="rotate(-90 213 36.9)">7</text>
<text x="315.1" y="37.7">2</text>
<text x="315.1" y="40.2">3</text>
<text x="329" y="37.7">9</text>
<text x="329" y="40.2">8</text>
<text x="196.8" y="47.2">68k</text>
<text x="204.6" y="46.6">4</text>
<text x="221" y="46.6">8</text>
<text x="315.1" y="42.8">4</text>
<text x="315.1" y="45.4">5</text>
<text x="329" y="42.8">7</text>
<text x="329" y="45.4">6</text>
<text x="210.5" y="53.3" transform="rotate(-90 210.5 53.3)">6</text>
<text x="215.6" y="53.3" transform="rotate(-90 215.6 53.3)">5</text>
<text x="318.6" y="50.4">CONN-DIL10</text>
<text x="366" y="51.3">22uF</text>
<text x="381.3" y="51.3">100nF</text>
<text x="394" y="51.3">100nF</text>
<text x="404.1" y="51.3">100nF</text>
<text x="416.8" y="51.3">100nF</text>
<text x="220" y="54.2">TL072</text>
<text x="338" y="58.1">2</text>
<text x="354.4" y="58.1">1</text>
<text x="230.2" y="62.8">330k</text>
<text x="249.9" y="61.6" transform="rotate(-90 249.9 61.6)">-12V</text>
<text x="341.5" y="60.6">BEAD</text>
<text x="429.3" y="60.2" transform="rotate(-90 429.3 60.2)">-12V</text>
<text x="202.4" y="71.1">68k</text>
<text x="218.7" y="70.3">100k</text>
<text x="322.1" y="72.3">-12V</text>
<text x="97.8" y="85">+12V</text>
<text x="215.6" y="92.8" transform="rotate(-90 215.6 92.8)">1</text>
<text x="228.6" y="94.5">+12V</text>
<text x="346.4" y="92.8" transform="rotate(-90 346.4 92.8)">11</text>
<text x="127.8" y="96.6" transform="rotate(-90 127.8 96.6)">LFM</text>
<text x="139.8" y="96.7">+12V</text>
<text x="189" y="101.8">100k</text>
<text x="340.5" y="97.4">2</text>
<text x="356.9" y="100">1</text>
<text x="396.8" y="101">a1</text>
<text x="207.2" y="102.5">4</text>
<text x="223.6" y="102.5">8</text>
<text x="307.3" y="103.6">TRIANGLE</text>
<text x="340.5" y="102.5">3</text>
<text x="369.4" y="103.5">1k</text>
<text x="50.3" y="110.5" transform="rotate(-90 50.3 110.5)">COARSE</text>
<text x="59.2" y="110.5" transform="rotate(-90 59.2 110.5)">FINE</text>
<text x="66.8" y="110.5" transform="rotate(-90 66.8 110.5)">XFM</text>
<text x="75.3" y="110.2" transform="rotate(-90 75.3 110.2)">CV</text>
<text x="82.9" y="110.3" transform="rotate(-90 82.9 110.3)">OCT</text>
<text x="201.7" y="111.8">-12V</text>
<text x="213" y="109.2" transform="rotate(-90 213 109.2)">2</text>
<text x="218" y="109.1" transform="rotate(-90 218 109.1)">3</text>
<text x="222.5" y="110.1">TL072</text>
<text x="346.4" y="109.1" transform="rotate(-90 346.4 109.1)">4</text>
<text x="354.6" y="111.4">TL074</text>
<text x="103.1" y="115.1">100k</text>
<text x="131.1" y="116.1">1nF</text>
<text x="159" y="114.8">10nF</text>
<text x="244.6" y="114.3" transform="rotate(-90 244.6 114.3)">SSYNC</text>
<text x="331.3" y="123.8">47k</text>
<text x="351.6" y="124.1">47k</text>
<text x="102.9" y="127.5">200k</text>
<text x="129.5" y="126.2">1M</text>
<text x="144.8" y="126.2">1.5M</text>
<text x="157.5" y="126.2">470R</text>
<text x="199.4" y="128.8">100k</text>
<text x="247.9" y="131.2">1nF</text>
<text x="331.3" y="137.8">10k</text>
<text x="354" y="133.4" transform="rotate(-90 354 133.4)">11</text>
<text x="387.4" y="137.9">a2</text>
<text x="29.1" y="138.6">470R</text>
<text x="347" y="143.2">10</text>
<text x="348.2" y="138.1">9</text>
<text x="364.5" y="140.6">8</text>
<text x="401.9" y="141.7">a2</text>
<text x="27.1" y="149.1">10nf</text>
<text x="225.6" y="148.5">3.6V at 12V</text>
<text x="310.9" y="144.3">PULSE</text>
<text x="354" y="149.7" transform="rotate(-90 354 149.7)">4</text>
<text x="63.6" y="153.1">+12V</text>
<text x="315.2" y="153.7" transform="rotate(-90 315.2 153.7)">-5V</text>
<text x="330.3" y="154.5">12k</text>
<text x="362.2" y="152">TL074</text>
<text x="372.1" y="151.6">1.6k</text>
<text x="119.4" y="158">1.8k</text>
<text x="197.1" y="163">1nF</text>
<text x="68" y="169" transform="rotate(-90 68 169)">16</text>
<text x="93.4" y="169" transform="rotate(-90 93.4 169)">15</text>
<text x="118.8" y="169" transform="rotate(-90 118.8 169)">14</text>
<text x="144.2" y="169" transform="rotate(-90 144.2 169)">13</text>
<text x="169.6" y="169" transform="rotate(-90 169.6 169)">12</text>
<text x="195" y="169" transform="rotate(-90 195 169)">11</text>
<text x="220.4" y="169" transform="rotate(-90 220.4 169)">10</text>
<text x="244.6" y="173.9" transform="rotate(-90 244.6 173.9)">9</text>
<text x="245.8" y="169" transform="rotate(-90 245.8 169)">9</text>
<text x="66.8" y="175.1" transform="rotate(-90 66.8 175.1)">16</text>
<text x="92.1" y="175" transform="rotate(-90 92.1 175)">15</text>
<text x="117.6" y="175" transform="rotate(-90 117.6 175)">14</text>
<text x="143" y="175" transform="rotate(-90 143 175)">13</text>
<text x="168.4" y="175" transform="rotate(-90 168.4 175)">12</text>
<text x="193.8" y="174.9" transform="rotate(-90 193.8 174.9)">11</text>
<text x="219.2" y="175" transform="rotate(-90 219.2 175)">10</text>
<text x="254.5" y="175.7">CEM3040</text>
<text x="326.2" y="174.6">56k</text>
<text x="346.6" y="174.6">68k</text>
<text x="348.9" y="184.2" transform="rotate(-90 348.9 184.2)">11</text>
<text x="343.1" y="188.9">6</text>
<text x="359.5" y="191.4">7</text>
<text x="384.9" y="188.7">a3</text>
<text x="310.4" y="195.1">SAW</text>
<text x="327.3" y="197.5">10k</text>
<text x="343.1" y="194">5</text>
<text x="396.8" y="192.5">a3</text>
<text x="348.9" y="200.5" transform="rotate(-90 348.9 200.5)">4</text>
<text x="357.1" y="202.8">TL074</text>
<text x="367" y="202.4">1.6k</text>
<text x="312.6" y="204.3" transform="rotate(-90 312.6 204.3)">-5V</text>
<text x="326.2" y="205.1">12k</text>
<text x="349.3" y="220">-12V</text>
<text x="45" y="222.7">1M</text>
<text x="351.4" y="232.5" transform="rotate(-90 351.4 232.5)">11</text>
<text x="344.5" y="237.1">13</text>
<text x="362" y="239.7">14</text>
<text x="322.5" y="243.3">TRIANGLE</text>
<text x="344.5" y="242.2">12</text>
<text x="381.6" y="240.8">WAVESHAPER</text>
<text x="351.4" y="248.8" transform="rotate(-90 351.4 248.8)">4</text>
<text x="359.7" y="251.1">TL074</text>
<text x="349.5" y="261.6">+12V</text>
<text x="68.1" y="266.8" transform="rotate(-90 68.1 266.8)">1</text>
<text x="93.5" y="266.8" transform="rotate(-90 93.5 266.8)">2</text>
<text x="118.9" y="266.8" transform="rotate(-90 118.9 266.8)">3</text>
<text x="144.3" y="266.8" transform="rotate(-90 144.3 266.8)">4</text>
<text x="169.7" y="266.8" transform="rotate(-90 169.7 266.8)">5</text>
<text x="195.1" y="266.8" transform="rotate(-90 195.1 266.8)">6</text>
<text x="220.5" y="266.8" transform="rotate(-90 220.5 266.8)">7</text>
<text x="245.9" y="266.8" transform="rotate(-90 245.9 266.8)">8</text>
<text x="336.6" y="265.7">+12V</text>
<text x="67" y="271.7" transform="rotate(-90 67 271.7)">1</text>
<text x="92.4" y="271.7" transform="rotate(-90 92.4 271.7)">2</text>
<text x="117.8" y="271.7" transform="rotate(-90 117.8 271.7)">3</text>
<text x="143.2" y="271.7" transform="rotate(-90 143.2 271.7)">4</text>
<text x="168.6" y="271.7" transform="rotate(-90 168.6 271.7)">5</text>
<text x="194" y="271.7" transform="rotate(-90 194 271.7)">6</text>
<text x="219.4" y="271.7" transform="rotate(-90 219.4 271.7)">7</text>
<text x="244.8" y="271.7" transform="rotate(-90 244.8 271.7)">8</text>
<text x="386.1" y="278.4">-12V</text>
<text x="389.7" y="276.2">15k</text>
<text x="146.1" y="285">2k</text>
<text x="247.7" y="283.7">1k</text>
<text x="260.4" y="286.9">8V at 12V</text>
<text x="331.5" y="286.2">10k</text>
<text x="351.8" y="286.2">10k</text>
<text x="188.7" y="288.1" transform="rotate(-90 188.7 288.1)">HSYNC</text>
<text x="198.4" y="288.8">1nF</text>
<text x="388.3" y="290.8" transform="rotate(-90 388.3 290.8)">4</text>
<text x="267.8" y="294.1">SAW</text>
<text x="382.4" y="295.6">2</text>
<text x="398.8" y="298.1">1</text>
<text x="430.6" y="295.4">a4</text>
<text x="440" y="299.2">a4</text>
<text x="69.9" y="301.5">24k</text>
<text x="137.4" y="304">1N4740A</text>
<text x="146.1" y="301.5">10k</text>
<text x="382.4" y="300.6">3</text>
<text x="411.3" y="301.6">1k</text>
<text x="222.5" y="309.5">10k</text>
<text x="388.3" y="307.3" transform="rotate(-90 388.3 307.3)">8</text>
<text x="396.5" y="309.5">TL072</text>
<text x="95.2" y="316.7">5.6k</text>
<text x="261.4" y="322.1">WAVESHAPER</text>
<text x="330.5" y="321.8">2N3904</text>
<text x="379.7" y="319.3">15k</text>
<text x="386.4" y="321.3">+12V</text>
<text x="70.1" y="324.7">10k</text>
<text x="129" y="329.8" transform="rotate(-90 129 329.8)">PULSE</text>
<text x="169.7" y="326.6" transform="rotate(-90 169.7 326.6)">PWM</text>
<text x="290.7" y="328.3">100k</text>
<text x="318.8" y="334.5">2.2k</text>
<text x="357.1" y="331.1">2N3904</text>
<text x="369.6" y="332">2.2k</text>
<text x="336.4" y="337.2">390R</text>
<text x="120.7" y="343.4">910R</text>
<text x="333.9" y="342.4">50k</text>
<text x="116.4" y="356.9">-12V</text>
<text x="442" y="359.4">FILE NAME:</text>
<text x="506.3" y="358.9">DATE:</text>
<text x="341.6" y="362.4">18k</text>
<text x="442" y="364.9">DESIGN TITLE:</text>
<text x="442.1" y="370.2">PATH:</text>
<text x="506.5" y="368.3">PAGE:</text>
<text x="442" y="375.2">BY:</text>
<text x="447.6" y="375.2">@AUTHOR</text>
<text x="487.9" y="375.3">REV:</text>
<text x="506.6" y="375.3">TIME:</text>
<text x="515.3" y="375.3">21:52:03</text>
<text x="337.3" y="378.5">-12V</text>
</g>
<g font-size="1.6">
<text x="100.9" y="106.9" transform="rotate(-90 100.9 106.9)">14%</text>
<text x="220.2" y="301.2" transform="rotate(-90 220.2 301.2)">50%</text>
<text x="67.9" y="316.4" transform="rotate(-90 67.9 316.4)">50%</text>
<text x="297.4" y="320.9" transform="rotate(-180 297.4 320.9)">52%</text>
<text x="337.7" y="347.3">51%</text>
</g>
</svg>
